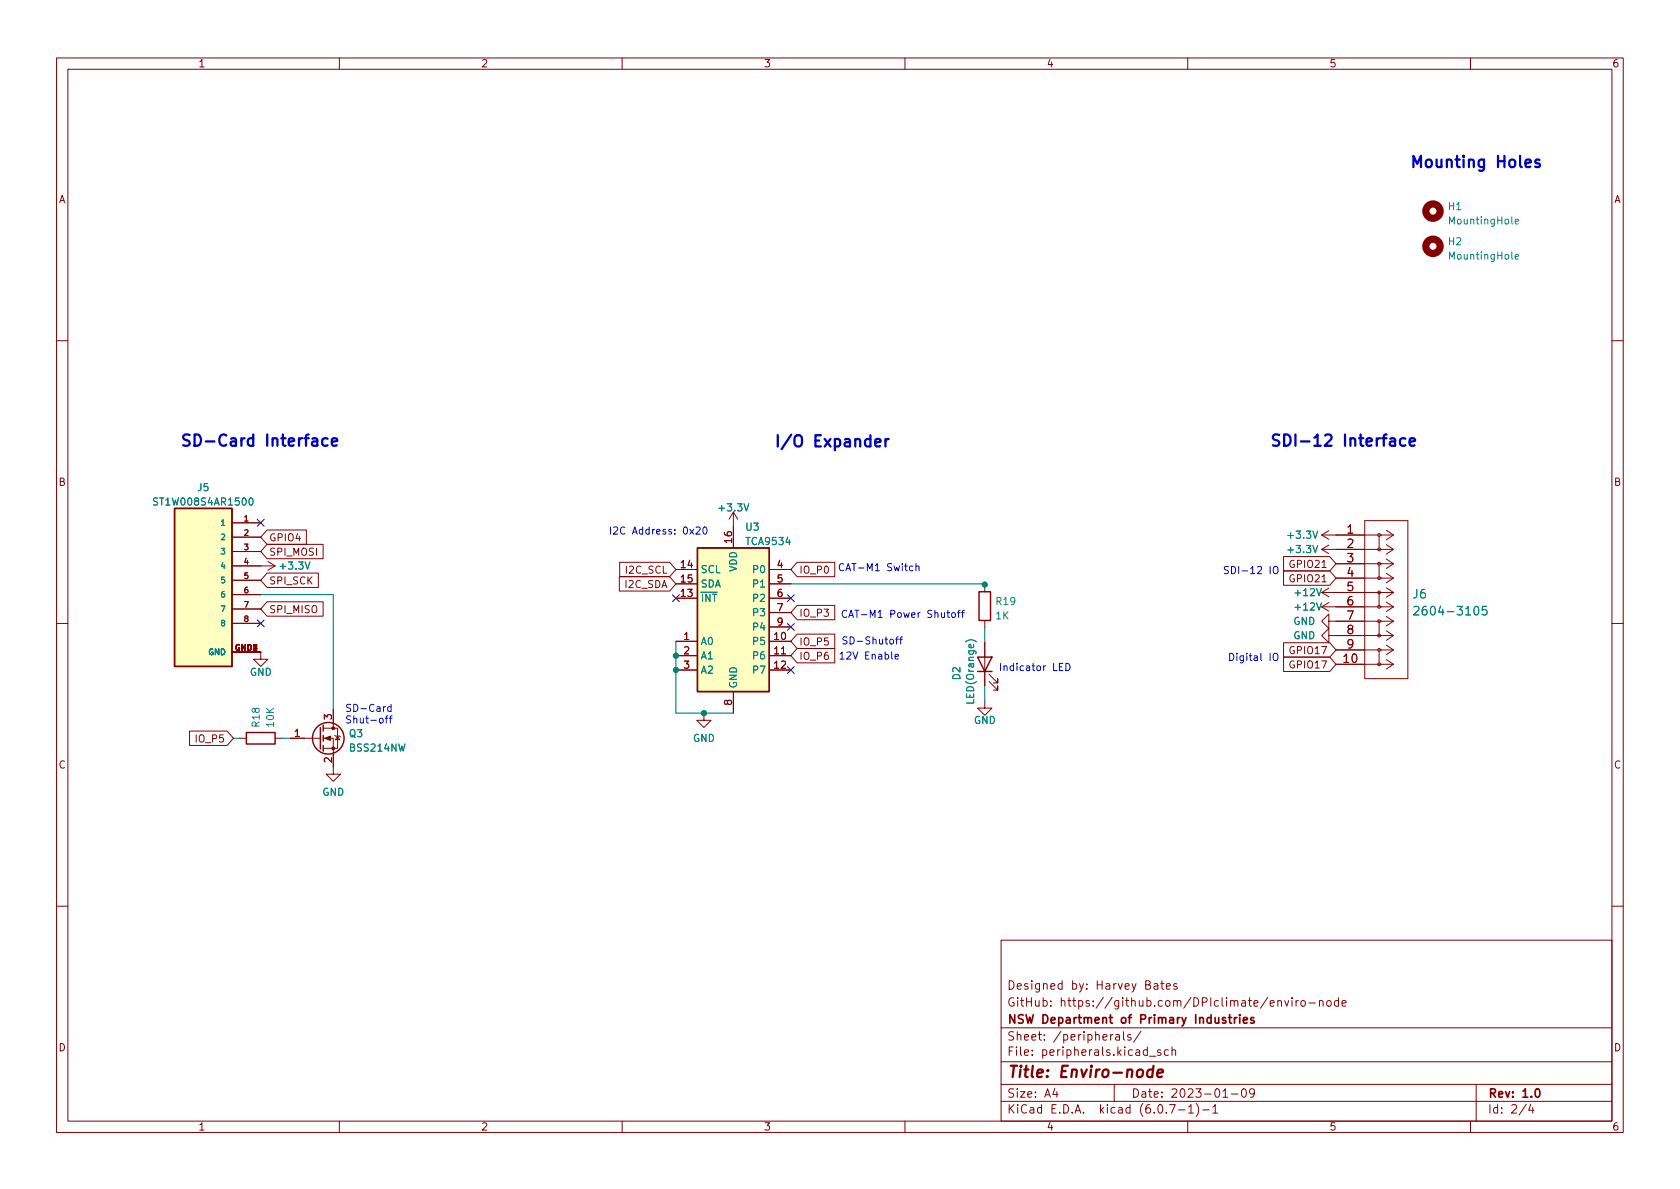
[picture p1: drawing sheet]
<svg xmlns="http://www.w3.org/2000/svg" width="297mm" height="210mm" viewBox="0 0 297 210" stroke-linecap="round" stroke-linejoin="round" font-family="sans-serif">
<g fill="none" stroke="#840000" stroke-width=".18">
<path d="M10 10.2h277v190.1h-277zM12 12.2h273v186.1h-273zM60 10.2v2M110 10.2v2M160 10.2v2M210 10.2v2M260 10.2v2M10 60.2h2M285 60.2h2M41 92.5h5.1M41 95h5.1M41 97.5h5.1"/>
<path d="M47.2 96.3h9.9v2.5h-9.9l-1.1-1.3zM47.2 93.7h7v2.6h-7l-1.1-1.3zM47.4 99.3l1.2 .8M109.6 99.4h8.8l1.1 1.3-1.1 1.3h-8.8zM129.7 90.5l-.8 1.3M129.7 90.5v6.4M129.7 90.5l.7 1.3M140.9 99.4h6.7v2.6h-6.7l-1.1-1.3zM226.9 98.4h8.2l1.1 1.3-1.1 1.3h-8.2zM233.7 97.1h12.7M233.7 94.6h12.7M233.7 97.1l1.2 .8"/>
<path d="M233.7 94.6l1.2 .8M234.9 96.4l-1.2 .7M234.9 93.8l-1.2 .8M236.2 99.7h10.2M241.3 92.1h7.6v27.9h-7.6zM243.8 94.9v2M243.8 99.9v2.1M244.1 99.7h.1M244.1 97.1h.1M244.1 94.6h.1M245.1 98.9l1.3 .8M245.1 96.3l1.3 .8"/>
<path d="M245.1 93.8l1.3 .8M246.4 99.7l-1.3 .8M246.4 97.1l-1.3 .9M246.4 94.6l-1.3 .8M10 110.2h2M41 115.3h5.1v1.3h1.3l-1.3 1.3-1.3-1.3h1.3M41 110.2h5.1M41 100.1h7.6M41 102.6h5.1M41 105.2h5.1M41 107.7h5.1M47.2 106.4h9.9v2.6h-9.9l-1.1-1.3z"/>
<path d="M47.2 101.3h9.1v2.6h-9.1l-1.1-1.3zM48.6 100.1l-1.2 .7M109.5 102h8.9l1.1 1.2-1.1 1.3h-8.9zM119.5 113.4h3.8M119.5 115.9h3.8M119.5 118.5h3.8M119.5 105.8h3.8M119.5 100.7h3.8M119.5 103.2h3.8M136 113.4h3.8M136 115.9h3.8M136 118.5h3.8"/>
<path d="M136 105.8h3.8M136 100.7h3.8M136 103.2h3.8M136 108.3h3.8M136 110.9h3.8M140.9 107.1h6.7v2.5h-6.7l-1.1-1.3zM140.9 114.7h6.7v2.5h-6.7l-1.1-1.3zM140.9 112.1h6.7v2.6h-6.7l-1.1-1.3zM174.1 103.4v1.2M174.1 109.7v1.3M174.1 113.7v7.6M174.9 119.2l1.5 1.6v-.8v.8h-.8"/>
<path d="M226.9 113.7h8.2l1.1 1.2-1.1 1.3h-8.2zM226.9 116.2h8.2l1.1 1.3-1.1 1.2h-8.2zM226.9 101h8.2l1.1 1.2-1.1 1.3h-8.2zM233.7 107.3h12.7M233.7 104.8h12.7M233.7 104.8l1.2 .7M233.7 107.3l1.2 .8M234.9 109.8v-1.2l-1.2 1.2 1.2 1.3v-1.3h11.5M234.9 112.4v-1.3l-1.2 1.3 1.2 1.3v-1.3h11.5M234.9 104l-1.2 .8M234.9 106.5l-1.2 .8M236.2 117.5h10.2"/>
<path d="M236.2 114.9h10.2M236.2 102.2h10.2M243.8 105v2.1M243.8 110.1v2M243.8 115.2v2M244.1 117.5h.1M244.1 114.9h.1M244.1 112.4h.1M244.1 109.8h.1M244.1 107.3h.1M244.1 104.8h.1M244.1 102.2h.1"/>
<path d="M245.1 116.6l1.3 .9M245.1 114.1l1.3 .8M245.1 111.6l1.3 .8M245.1 109l1.3 .8M245.1 106.5l1.3 .8M245.1 103.9l1.3 .9M245.1 101.4l1.3 .8M246.4 117.5l-1.3 .8M246.4 114.9l-1.3 .9M246.4 112.4l-1.3 .8M246.4 109.8l-1.3 .9M246.4 107.3l-1.3 .8"/>
<path d="M246.4 104.8l-1.3 .8M246.4 102.2l-1.3 .9M285 110.2h2M33.5 129.3h6.7l1.1 1.3-1.1 1.2h-6.7zM42.3 130.6h1.3M48.6 130.6h1.3M51.3 130.6h5.3M57.1 130.6h1.8v6.3h1.3l-1.3 1.3-1.2-1.3h1.2M57.1 128.8h2.6v3.5h-2.6M58.9 125.5v3.3M59.2 130l.1 .2h.8l.1 .1M59.7 130.2l.4 .6h-.8z"/>
<path d="M124.5 126.1v1.3h1.2l-1.2 1.2-1.3-1.2h1.3M129.7 122.3v3.8M174.1 123.9v1.3h1.3l-1.3 1.3-1.3-1.3h1.3M174.9 120.5l1.5 1.5v-.7v.7h-.8M10 160.2h2M177 166.3h108v32h-108zM204.1 174h.5l.1 .9M204.7 174.3l-.5 .1a.29 .29 0 0 0-.2 .2 .29 .29 0 0 0 .2 .3h.5M205.2 173.9h.6M205.4 173.4v1.3l.4 .2M206.2 174.4l.7-.1v-.3l-.5-.1-.2 .2 .1 .8h.6M208.1 174l-.4-.1-.2 .2 .1 .3 .5 .1v.4h-.6"/>
<path d="M224.6 177.4l.7-.1-.1-.3-.4-.1-.2 .2v.8h.6M225.9 177.1l.2-.2 .4 .1 .1 .9M225.9 176.9v1M227.1 176.9l.4 1 .4-1M228.4 176.4v.2M228.4 176.9v1M229.1 176.9v1M229.6 176.9l-.3 .1-.2 .2M230.1 177.1l.2-.2 .4 .2 .1 .5-.2 .3h-.3l-.2-.1zM231.4 177.4h1.2M233.3 177.1l.2-.2 .4 .1v.9M233.3 176.9v1"/>
<path d="M234.7 177l.4-.1 .3 .3v.4l-.3 .3h-.4l-.1-.3v-.4zM236.6 177l-.4-.1-.3 .3v.4l.2 .3h.5M236.6 176.4v1.5M237.3 177.4l.7-.1-.1-.3-.4-.1-.2 .2 .1 .8h.5M285 160.2h2M60 198.3v2M110 198.3v2M160 198.3v2M177 194.8h108M177 191.8h108M177 187.8h108M177 181.8h108"/>
<path d="M186.5 192.5l-.4 1h1M186.9 193v1M197 191.8v3M197.3 183h.6v.9M197.9 183.3l-.5 .1a.29 .29 0 0 0-.2 .2 .29 .29 0 0 0 .2 .3h.5M198.6 182.4v1.3l.3 .2M199.9 183l-.3-.1-.2 .2v.3l.5 .1v.4h-.5M201.7 182.4l-1.3 1.9M203.2 186.8h1.2M205.2 185.7l-.3-.1-.3 .2 .1 .3 .5 .1v.4h-.6M206.6 185.7l-.5-.1-.2 .3v.4l.1 .3h.6M206.8 195.3h1l-.7 1.5"/>
<path d="M207.2 185.8l.2-.2 .4 .1 .1 .9M207.2 185.1v1.5M208.4 196.3h1.1M210 198.3v2M210.1 195.8l.5-.5v1.5M210.1 196.8h.9M211.5 195.1a1.72 1.72 0 0 1 0 2.3M212.6 196.3h1.2M214.4 195.8l.5-.5v1.5M214.4 196.8h.9M216.2 194h.9M217.7 193.5h1.2"/>
<path d="M219.7 192.6l.2-.1a.81 .81 0 0 1 .5 .7 .81 .81 0 0 1-.3 .8h-.1a.81 .81 0 0 1-.6-.6 .81 .81 0 0 1 .3-.8zM221.8 193.2l-.3 .3-.4-.1-.2-.2 .2-.6 .4-.1 .2 .2a.99 .99 0 0 1-.3 1.3h-.3M260 198.3v2M261 191.8v6.5M269.9 195.3l-1.3 1.9M270.6 195.3l-.3 1h.9M271 195.8v1"/>
<circle cx="243.8" cy="97.1" r=".25"/>
<circle cx="243.8" cy="94.6" r=".25"/>
<circle cx="243.8" cy="99.7" r=".25"/>
<circle cx="243.8" cy="107.3" r=".25"/>
<circle cx="243.8" cy="109.8" r=".25"/>
<circle cx="243.8" cy="104.8" r=".25"/>
<circle cx="243.8" cy="102.2" r=".25"/>
<circle cx="243.8" cy="112.4" r=".25"/>
<circle cx="243.8" cy="117.5" r=".25"/>
<circle cx="243.8" cy="114.9" r=".25"/>
</g>
<path d="M217.2 179.9h.6M217.4 179.4v1.3l.4 .2M218.3 179.9v1M218.7 179.9l-.3 .1-.1 .2M219.2 179.4v.2M219.2 179.9v1M219.8 180.4l.8-.1-.1-.3-.4-.1-.3 .2 .1 .8h.6M221.7 180l-.4-.1-.2 .2 .1 .3 .5 .1v.4h-.6M271.6 192.6l.2-.1a.82 .82 0 0 1 .6 .7 .82 .82 0 0 1-.3 .8h-.2a.81 .81 0 0 1-.6-.6 .81 .81 0 0 1 .3-.8z" fill="none" stroke="#840000" stroke-width=".3"/>
<path d="M203.9 189.2a.66 .66 0 0 0-1 .3l-.1 .6 .2 .3 .1 .1 .6-.1M204 188.5l-.3 2M204.6 189.8l1-.2v-.4l-.2-.1-.6 .1-.2 1 .2 .3 .6-.1" fill="none" stroke="#840000" stroke-width=".4"/>
<g fill="#ffffc2" stroke="#ffffc2" stroke-width=".18">
<path d="M123.3 96.9h12.7v25.4h-12.7z"/>
<path d="M30.9 89.9h10.1v28h-10.1z"/>
</g>
<g fill="none" stroke="#840000" stroke-width=".25">
<path d="M30.9 89.9h10.1v28h-10.1zM123.3 96.9h12.7v25.4h-12.7zM172.8 116.2h2.6l-1.3 2.5zM172.8 118.7h2.6M173.1 104.6h2v5.1h-2zM43.6 129.5h5v2.1h-5zM56.6 128.6v3.9M57.1 128.3v1M57.1 130v1.1M57.1 131.8v1"/>
<circle cx="58" cy="130.5" r="2.79"/>
</g>
<path d="M267.9 39.2l.6-.1-.1-.3h-.3l-.2 .1 .1 .6h.4M267.9 45.4l.6-.1-.1-.3h-.3l-.2 .2 .1 .6h.4M27.9 88.1h-.5l-.2 .1v.3l.5 .3 .2 .3-.3 .2h-.5M44.1 88.2l.2-.1a.68 .68 0 0 1 .5 .6 .68 .68 0 0 1-.5 .6l-.2-.1-.1-.4zM170.7 113.5a1.46 1.46 0 0 1 1.9 0M250 107.4l.6-.2 .2 .2 .1 .3-1 1h1M262.8 107.2h-.7v.7l.2-.1 .5 .1 .1 .2-.1 .5-.2 .1-.5-.1" fill="none" stroke="#008484" stroke-width=".18"/>
<g fill="#840000" stroke="#840000" stroke-width=".18">
<path d="M57.4 130.6l1-.4v.7z"/>
<circle cx="58.9" cy="132.3" r=".25"/>
<circle cx="58.9" cy="128.8" r=".25"/>
</g>
<g fill="none" stroke="#840000" stroke-width="1.3">
<circle cx="253.4" cy="37.3" r="1.27"/>
<circle cx="253.4" cy="43.6" r="1.27"/>
</g>
<path d="M272.2 28.3l-.5-.1-.3 .3 .1 .3 .7 .2 .1 .2-.1 .3-.2 .1-.6-.1M57.9 77.6l-.6-.1-.3 .4v.5l.2 .3 .1 .1 .6-.1M58.7 78.2l.9-.2-.1-.4-.5-.1-.3 .3 .1 .9 .2 .1 .5-.1M154.8 78.3l.9-.2-.1-.4-.6-.1-.2 .3v1l.2 .1 .6-.1M156.6 77.6v1.4M157.1 77.6a.51 .51 0 0 0-.5 .4M245.8 77.6l.2-.1 .6 .1 .1 1.2M246.7 78l-.7 .1a.39 .39 0 0 0-.3 .3 .39 .39 0 0 0 .3 .4l.7-.1M248.5 77.6l-.6-.1-.4 .4v.5l.2 .3 .2 .1 .6-.1M249.2 78.2l1-.2-.1-.4-.6-.1-.3 .3 .1 .9 .2 .1 .6-.1" fill="none" stroke="#0000c2" stroke-width=".4"/>
<g fill="none" stroke="#0000c2" stroke-width=".18">
<path d="M123.1 93.3l.5-.1 .2 .3-.8 1h.8M124.4 93.3l.2-.1a.68 .68 0 0 1 .4 .6 .68 .68 0 0 1-.4 .7l-.2-.2-.1-.3zM161.9 99.7v1.2M157.4 113.1l.3-.1 .3 .3v.3l-.3 .3-.3-.1-.1-.2zM158.3 116.1l.6-.1-.1-.2-.4-.1-.1 .2v.6h.5M158.3 113h.5M158.8 112.6l-.3 .2v1.1M159.1 113h.5M159.6 112.6l-.3 .2v1.1M161.4 100.1h-.4l-.2 .2 .1 .6h.5M161.9 100.2l.2-.1h.3l.1 .8M167.4 108.3h.5"/>
<path d="M167.6 107.9v1.1l.3 .2M168.4 108.4l.3-.1 .2 .3v.3l-.2 .3-.3-.1-.1-.2zM169.3 108.3h.5M169.8 107.9l-.3 .2v1.1M170 108.3h.5M170.5 107.9l-.3 .2v1.1M187.9 117.3h-.6v1.3h.6M188.5 117.3a.64 .64 0 0 1 .7 .6 .64 .64 0 0 1-.7 .7zM224.6 100.2v1.2M225.2 100.4l.2-.2a.43 .43 0 0 1 .6 .4v.4a.42 .42 0 0 1-.5 .5 .42 .42 0 0 1-.4-.5zM225.3 115.6l.1-.1a.43 .43 0 0 1 .5 .5v.4a.42 .42 0 0 1-.4 .4 .42 .42 0 0 1-.4-.4v-.4zM67.2 127.1l.3-.1 .2 .2v.4l-.2 .3-.3-.1-.1-.2z"/>
<path d="M68.1 127h.5M68.6 126.6l-.3 .2v1.1M68.8 127h.5M69.1 125h-.3l-.3 .2 .2 .5h.4M69.1 124.5v1.3M69.3 126.6l-.3 .2v1.1"/>
</g>
<path d="M46.1 105.2h12.8v20.3M119.5 113.4v12.7h10.2M139.8 103.2h34.3v.2M174.1 111v2.7M41.3 130.6h1M49.9 130.6h1.4M174.1 121.3v2.6" fill="none" stroke="#008400" stroke-width=".18"/>
<path d="M45.5 91.8l1.2 1.3M46.7 91.8l-1.2 1.3M45.5 109.6l1.2 1.2M46.7 109.6l-1.2 1.2M118.9 105.2l1.2 1.2M120.1 105.2l-1.2 1.2M139.2 105.2l1.2 1.2M139.2 117.9l1.2 1.2M139.2 110.3l1.2 1.2M140.4 105.2l-1.2 1.2M140.4 117.9l-1.2 1.2M140.4 110.3l-1.2 1.2" fill="none" stroke="#000084" stroke-width=".18"/>
<g fill="#008400" stroke="#008400" stroke-width=".18">
<circle cx="174.1" cy="103.4" r=".46"/>
<circle cx="119.5" cy="118.5" r=".46"/>
<circle cx="124.5" cy="126.1" r=".46"/>
<circle cx="119.5" cy="115.9" r=".46"/>
</g>
<g font-size="2.8" fill="#0000c2">
<text x="249.2" y="29.6">Mounting Holes</text>
<text x="31.7" y="78.9">SD-Card Interface</text>
<text x="136.8" y="79.1">I/O Expander</text>
<text x="224.4" y="78.9">SDI-12 Interface</text>
</g>
<text font-size="2.8" fill="#840000" x="178" y="190.6">Title: Enviro-node</text>
<g font-size="2.1" fill="#840000">
<text x="238.2" y="94.4">1</text>
<text x="238.2" y="96.9">2</text>
<text x="238.2" y="99.4">3</text>
<text x="238.2" y="102">4</text>
<text x="238.2" y="104.5">5</text>
<text x="238.2" y="107.1">6</text>
<text x="238.2" y="109.6">7</text>
<text x="238.2" y="112.1">8</text>
<text x="237.6" y="117.2">10</text>
<text x="238.2" y="114.7">9</text>
<text x="178" y="178">GitHub: https://github.com/DPIclimate/enviro-node</text>
<text x="178" y="175">Designed by: Harvey Bates</text>
<text x="178" y="184">Sheet: /peripherals/</text>
<text x="178" y="181">NSW Department of Primary Industries</text>
<text x="178" y="186.7">File: peripherals.kicad_sch</text>
<text x="178" y="196.9">KiCad E.D.A. kicad (6.0.7-1)-1</text>
<text x="178" y="194.1">Size: A4</text>
<text x="200" y="194.1">Date: 2023-01-09</text>
<text x="263" y="194.1">Rev: 1.0</text>
<text x="263" y="196.9">Id: 2/4</text>
</g>
<g font-size="2.1" fill="#008484">
<text x="249.8" y="105.8">J6</text>
<text x="251.4" y="108.8">2604-3105</text>
</g>
<g font-size="1.8" fill="#840000">
<text x="35" y="11.9">1</text>
<text x="85" y="11.9">2</text>
<text x="135" y="11.9">3</text>
<text x="185" y="11.9">4</text>
<text x="235" y="11.9">5</text>
<text x="285" y="11.9">6</text>
<text x="10.3" y="35.9">A</text>
<text x="285.3" y="35.9">A</text>
<text x="10.3" y="85.9">B</text>
<text x="285.3" y="85.9">B</text>
<text x="47.5" y="95.7">GPIO4</text>
<text x="129.4" y="96" transform="rotate(-90 129.4 96)">16</text>
<text x="47.5" y="98.3">SPI_MOSI</text>
<text x="110.8" y="101.4">I2C_SCL</text>
<text x="120.4" y="100.5">14</text>
<text x="137.4" y="100.5">4</text>
<text x="141.3" y="101.4">IO_P0</text>
<text x="228.4" y="100.4">GPIO21</text>
<text x="47.5" y="103.3">SPI_SCK</text>
<text x="110.6" y="104">I2C_SDA</text>
<text x="120.4" y="105.5">13</text>
<text x="120.4" y="103">15</text>
<text x="137.4" y="103">5</text>
<text x="137.4" y="105.5">6</text>
<text x="228.4" y="103">GPIO21</text>
<text x="47.5" y="108.4">SPI_MISO</text>
<text x="120.9" y="113.2">1</text>
<text x="136.9" y="113.2">10</text>
<text x="137.4" y="108.1">7</text>
<text x="137.4" y="110.6">9</text>
<text x="141.3" y="109.1">IO_P3</text>
<text x="120.9" y="115.7">2</text>
<text x="120.9" y="118.2">3</text>
<text x="136.9" y="115.7">11</text>
<text x="136.9" y="118.2">12</text>
<text x="141.3" y="116.7">IO_P6</text>
<text x="141.3" y="114.1">IO_P5</text>
<text x="228.4" y="115.7">GPIO17</text>
<text x="228.4" y="118.2">GPIO17</text>
<text x="129.4" y="124.7" transform="rotate(-90 129.4 124.7)">8</text>
<text x="34.8" y="131.3">IO_P5</text>
<text x="52.1" y="130.3">1</text>
<text x="58.7" y="127.2" transform="rotate(-90 58.7 127.2)">3</text>
<text x="10.3" y="135.9">C</text>
<text x="58.7" y="134.9" transform="rotate(-90 58.7 134.9)">2</text>
<text x="285.3" y="135.9">C</text>
<text x="10.3" y="185.9">D</text>
<text x="285.3" y="185.9">D</text>
<text x="35" y="199.9">1</text>
<text x="85" y="199.9">2</text>
<text x="135" y="199.9">3</text>
<text x="185" y="199.9">4</text>
<text x="235" y="199.9">5</text>
<text x="285" y="199.9">6</text>
</g>
<g font-size="1.8" fill="#008484">
<text x="256.1" y="37.1">H1</text>
<text x="256.5" y="39.7">MountingHole</text>
<text x="256.1" y="43.4">H2</text>
<text x="256.5" y="45.9">MountingHole</text>
<text x="27.7" y="89.4">ST1W008S4AR1500</text>
<text x="35" y="86.8">J5</text>
<text x="127.3" y="90.4">+3.3V</text>
<text x="131.9" y="93.8">U3</text>
<text x="227.9" y="95.2">+3.3V</text>
<text x="49.7" y="100.7">+3.3V</text>
<text x="123.8" y="101.3">SCL</text>
<text x="130.3" y="101.1" transform="rotate(-90 130.3 101.1)">VDD</text>
<text x="132.1" y="96.4">TCA9534</text>
<text x="133.3" y="101.3">P0</text>
<text x="227.9" y="97.8">+3.3V</text>
<text x="123.8" y="106.4">~{INT}</text>
<text x="123.8" y="103.9">SDA</text>
<text x="133.3" y="103.9">P1</text>
<text x="133.3" y="106.4">P2</text>
<text x="176.2" y="107">R19</text>
<text x="229.1" y="105.4">+12V</text>
<text x="229.1" y="107.9">+12V</text>
<text x="133.3" y="109">P3</text>
<text x="133.3" y="111.5">P4</text>
<text x="176.1" y="109.5">1K</text>
<text x="228.6" y="110.5">GND</text>
<text x="228.6" y="113">GND</text>
<text x="44.2" y="119.5">GND</text>
<text x="123.8" y="114">A0</text>
<text x="123.8" y="116.6">A1</text>
<text x="123.8" y="119.1">A2</text>
<text x="133.3" y="114">P5</text>
<text x="133.3" y="116.6">P6</text>
<text x="133.3" y="119.1">P7</text>
<text x="130.3" y="121.8" transform="rotate(-90 130.3 121.8)">GND</text>
<text x="169.8" y="120.2" transform="rotate(-90 169.8 120.2)">D2</text>
<text x="172.2" y="124.2" transform="rotate(-90 172.2 124.2)">LED(Orange)</text>
<text x="45.9" y="128.5" transform="rotate(-90 45.9 128.5)">R18</text>
<text x="48.4" y="128.5" transform="rotate(-90 48.4 128.5)">10K</text>
<text x="61.8" y="130.4">Q3</text>
<text x="122.5" y="131.2">GND</text>
<text x="172.2" y="128">GND</text>
<text x="62" y="132.9">BSS214NW</text>
<text x="57" y="140.7">GND</text>
</g>
<g font-size="1.8" fill="#0000c2">
<text x="107.6" y="94.5">I2C Address: 0x20</text>
<text x="148.1" y="101">CAT-M1 Switch</text>
<text x="216.2" y="101.5">SDI-12 IO</text>
<text x="148.6" y="109.2">CAT-M1 Power Shutoff</text>
<text x="148.7" y="113.9">SD-Shutoff</text>
<text x="148.2" y="116.6">12V Enable</text>
<text x="176.5" y="118.6">Indicator LED</text>
<text x="217" y="116.9">Digital IO</text>
<text x="61" y="125.9">SD-Card</text>
<text x="61" y="127.9">Shut-off</text>
</g>
<g font-size="1.4" fill="#008484">
<text x="39.2" y="93">1</text>
<text x="39.2" y="95.5">2</text>
<text x="39.2" y="98">3</text>
<text x="39.2" y="100.6">4</text>
<text x="39.2" y="103.1">5</text>
<text x="39.2" y="105.7">6</text>
<text x="39.2" y="108.2">7</text>
<text x="39.2" y="110.7">8</text>
<text x="36.9" y="115.8">GND</text>
</g>
<g font-size="1.4" fill="#840000">
<text x="43.2" y="92.2">1</text>
<text x="43.2" y="94.7">2</text>
<text x="43.2" y="97.3">3</text>
<text x="43.2" y="99.8">4</text>
<text x="43.2" y="102.4">5</text>
<text x="43.2" y="104.9">6</text>
<text x="43.2" y="107.4">7</text>
<text x="43.2" y="110">8</text>
<text x="41.6" y="115.1">GND1</text>
<text x="44.7" y="115.1">2</text>
</g>
</svg>
